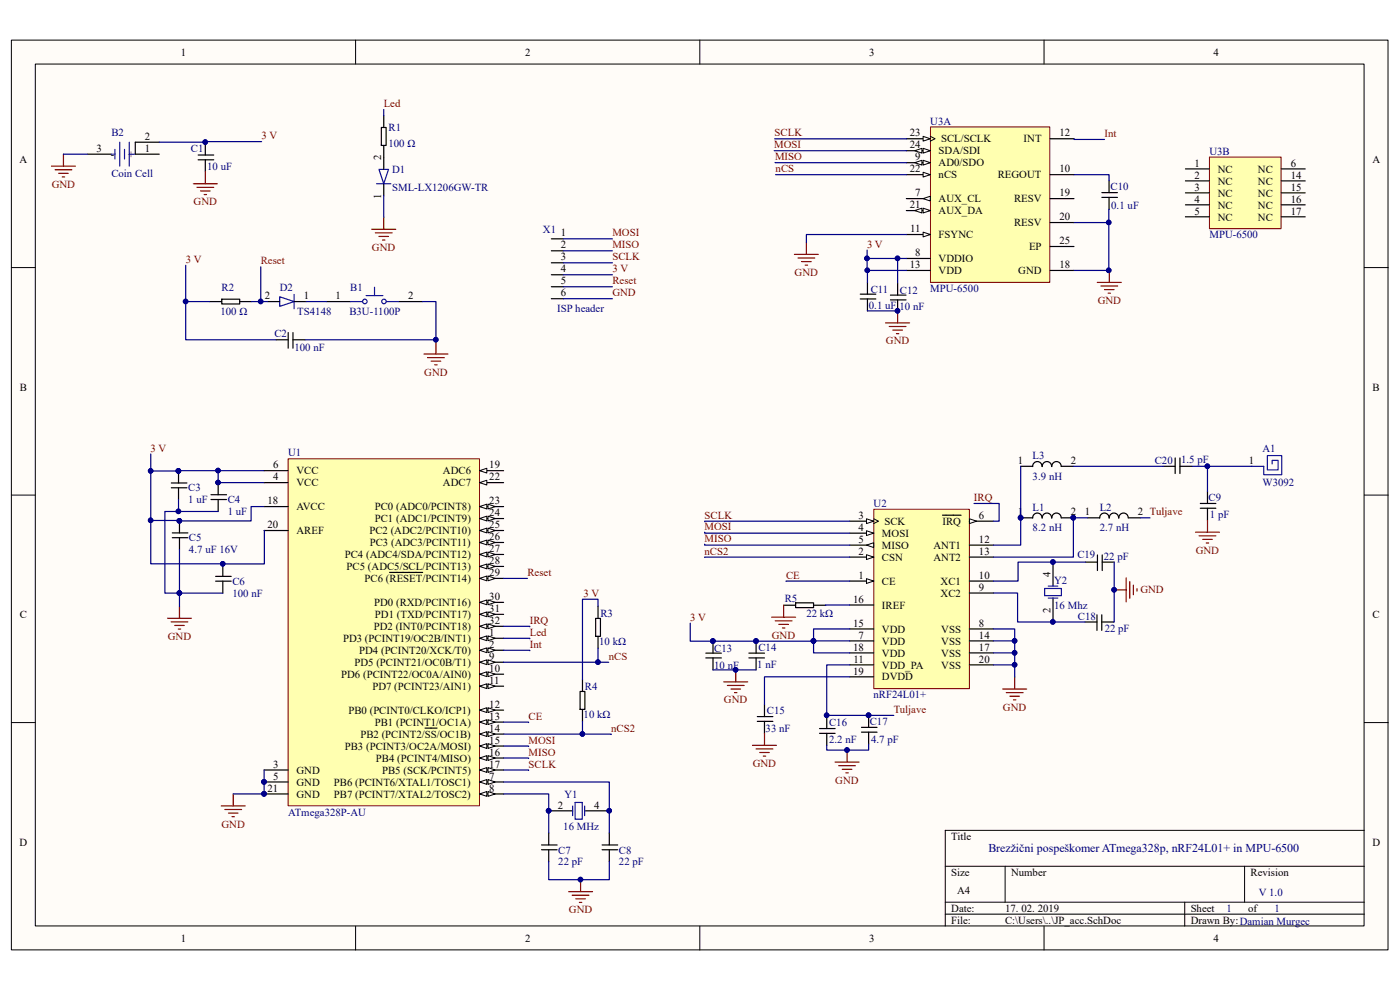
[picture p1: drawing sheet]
<svg xmlns="http://www.w3.org/2000/svg" width="297mm" height="210mm" viewBox="0 0 297 210" stroke-linecap="round" stroke-linejoin="round" font-family="sans-serif">
<path d="M2.5 8.6h292v192.9h-292z" fill="#fffcf8"/>
<path d="M2.4 8.5h292.1v193h-292.1z" fill="none" stroke="#000" stroke-width=".21"/>
<path d="M7.5 13.6h281.9v182.8h-281.9z" fill="#fffcf8"/>
<g fill="none" stroke="#000" stroke-width=".21">
<path d="M7.5 13.6h281.9v182.8h-281.9zM75.4 8.5v5.1M148.5 8.5v5.1M221.5 8.5v5.1M2.4 56.8h5.1M289.4 56.8h5.1M2.4 105h5.1M289.4 105h5.1M2.4 153.3h5.1M289.4 153.3h5.1M289.4 176.1h-88.9v20.4M75.4 196.5v5"/>
<path d="M148.5 196.5v5M200.5 183.8h88.9M200.5 191.4h88.9M200.5 193.9h88.9M213.2 183.8v7.6M221.5 196.5v5M251.3 191.4v5.1M264 183.8v7.6"/>
</g>
<path d="M61.2 97.4h40.5v73.5h-40.5z" fill="#ffffb0"/>
<path d="M61.1 97.3h40.6v73.6h-40.6z" fill="none" stroke="#800000" stroke-width=".21"/>
<path d="M101.8 122.7h5" fill="none" stroke="#000" stroke-width=".25"/>
<path d="M101.8 122.7l1.5-.5v1z" fill="#fffcf8"/>
<path d="M101.8 122.7l1.5-.5v1z" fill="none" stroke="#000" stroke-width=".21"/>
<path d="M103.5 122.2l1.6 .5-1.6 .5z" fill="#fffcf8"/>
<path d="M103.5 122.2l1.6 .5-1.6 .5z" fill="none" stroke="#000" stroke-width=".21"/>
<path d="M82.7 121.4h7M101.8 127.8h5" fill="none" stroke="#000" stroke-width=".25"/>
<path d="M101.8 127.8l1.5-.5v1z" fill="#fffcf8"/>
<path d="M101.8 127.8l1.5-.5v1z" fill="none" stroke="#000" stroke-width=".21"/>
<path d="M103.5 127.3l1.6 .5-1.6 .5z" fill="#fffcf8"/>
<path d="M103.5 127.3l1.6 .5-1.6 .5z" fill="none" stroke="#000" stroke-width=".21"/>
<path d="M101.8 130.3h5" fill="none" stroke="#000" stroke-width=".25"/>
<path d="M101.8 130.3l1.5-.5v1z" fill="#fffcf8"/>
<path d="M101.8 130.3l1.5-.5v1z" fill="none" stroke="#000" stroke-width=".21"/>
<path d="M103.5 129.8l1.6 .5-1.6 .5z" fill="#fffcf8"/>
<path d="M103.5 129.8l1.6 .5-1.6 .5z" fill="none" stroke="#000" stroke-width=".21"/>
<path d="M101.8 132.9h5" fill="none" stroke="#000" stroke-width=".25"/>
<path d="M101.8 132.9l1.5-.5v1z" fill="#fffcf8"/>
<path d="M101.8 132.9l1.5-.5v1z" fill="none" stroke="#000" stroke-width=".21"/>
<path d="M103.5 132.4l1.6 .5-1.6 .5z" fill="#fffcf8"/>
<path d="M103.5 132.4l1.6 .5-1.6 .5z" fill="none" stroke="#000" stroke-width=".21"/>
<path d="M101.8 137.9h5" fill="none" stroke="#000" stroke-width=".25"/>
<path d="M101.8 137.9l1.5-.5v1.1z" fill="#fffcf8"/>
<path d="M101.8 137.9l1.5-.5v1.1z" fill="none" stroke="#000" stroke-width=".21"/>
<path d="M103.5 137.4l1.6 .5-1.6 .6z" fill="#fffcf8"/>
<path d="M103.5 137.4l1.6 .5-1.6 .6z" fill="none" stroke="#000" stroke-width=".21"/>
<path d="M56 99.8h5.1M56 165.9h5.1M101.8 165.9h5" fill="none" stroke="#000" stroke-width=".25"/>
<circle cx="56" cy="165.9" r=".48" fill="#000080" stroke="#000080" stroke-width=".21"/>
<path d="M101.8 165.9l1.5-.5v1z" fill="#fffcf8"/>
<path d="M101.8 165.9l1.5-.5v1z" fill="none" stroke="#000" stroke-width=".21"/>
<path d="M103.5 165.4l1.6 .5-1.6 .5z" fill="#fffcf8"/>
<path d="M103.5 165.4l1.6 .5-1.6 .5z" fill="none" stroke="#000" stroke-width=".21"/>
<path d="M101.8 168.4h5" fill="none" stroke="#000" stroke-width=".25"/>
<path d="M101.8 168.4l1.5-.5v1z" fill="#fffcf8"/>
<path d="M101.8 168.4l1.5-.5v1z" fill="none" stroke="#000" stroke-width=".21"/>
<path d="M103.5 167.9l1.6 .5-1.6 .5z" fill="#fffcf8"/>
<path d="M103.5 167.9l1.6 .5-1.6 .5z" fill="none" stroke="#000" stroke-width=".21"/>
<path d="M101.8 140.5h5" fill="none" stroke="#000" stroke-width=".25"/>
<path d="M101.8 140.5l1.5-.5v1z" fill="#fffcf8"/>
<path d="M101.8 140.5l1.5-.5v1z" fill="none" stroke="#000" stroke-width=".21"/>
<path d="M103.5 140l1.6 .5-1.6 .5z" fill="#fffcf8"/>
<path d="M103.5 140l1.6 .5-1.6 .5z" fill="none" stroke="#000" stroke-width=".21"/>
<path d="M101.8 143h5" fill="none" stroke="#000" stroke-width=".25"/>
<path d="M101.8 143l1.5-.5v1z" fill="#fffcf8"/>
<path d="M101.8 143l1.5-.5v1z" fill="none" stroke="#000" stroke-width=".21"/>
<path d="M103.5 142.5l1.6 .5-1.6 .5z" fill="#fffcf8"/>
<path d="M103.5 142.5l1.6 .5-1.6 .5z" fill="none" stroke="#000" stroke-width=".21"/>
<path d="M101.8 145.6h5" fill="none" stroke="#000" stroke-width=".25"/>
<path d="M101.8 145.6l1.5-.5v1z" fill="#fffcf8"/>
<path d="M101.8 145.6l1.5-.5v1z" fill="none" stroke="#000" stroke-width=".21"/>
<path d="M103.5 145.1l1.6 .5-1.6 .5z" fill="#fffcf8"/>
<path d="M103.5 145.1l1.6 .5-1.6 .5z" fill="none" stroke="#000" stroke-width=".21"/>
<path d="M101.8 150.6h5" fill="none" stroke="#000" stroke-width=".25"/>
<path d="M101.8 150.6l1.5-.5v1.1z" fill="#fffcf8"/>
<path d="M101.8 150.6l1.5-.5v1.1z" fill="none" stroke="#000" stroke-width=".21"/>
<path d="M103.5 150.1l1.6 .5-1.6 .6z" fill="#fffcf8"/>
<path d="M103.5 150.1l1.6 .5-1.6 .6z" fill="none" stroke="#000" stroke-width=".21"/>
<path d="M101.8 153.2h5" fill="none" stroke="#000" stroke-width=".25"/>
<path d="M101.8 153.2l1.5-.5v1z" fill="#fffcf8"/>
<path d="M101.8 153.2l1.5-.5v1z" fill="none" stroke="#000" stroke-width=".21"/>
<path d="M103.5 152.7l1.6 .5-1.6 .5z" fill="#fffcf8"/>
<path d="M103.5 152.7l1.6 .5-1.6 .5z" fill="none" stroke="#000" stroke-width=".21"/>
<path d="M101.8 155.7h5" fill="none" stroke="#000" stroke-width=".25"/>
<path d="M101.8 155.7l1.5-.5v1z" fill="#fffcf8"/>
<path d="M101.8 155.7l1.5-.5v1z" fill="none" stroke="#000" stroke-width=".21"/>
<path d="M103.5 155.2l1.6 .5-1.6 .5z" fill="#fffcf8"/>
<path d="M103.5 155.2l1.6 .5-1.6 .5z" fill="none" stroke="#000" stroke-width=".21"/>
<path d="M90.2 154.5h2.5M101.8 158.3h5" fill="none" stroke="#000" stroke-width=".25"/>
<path d="M101.8 158.3l1.5-.5v1z" fill="#fffcf8"/>
<path d="M101.8 158.3l1.5-.5v1z" fill="none" stroke="#000" stroke-width=".21"/>
<path d="M103.5 157.8l1.6 .5-1.6 .5z" fill="#fffcf8"/>
<path d="M103.5 157.8l1.6 .5-1.6 .5z" fill="none" stroke="#000" stroke-width=".21"/>
<path d="M101.8 160.8h5" fill="none" stroke="#000" stroke-width=".25"/>
<path d="M101.8 160.8l1.5-.5v1z" fill="#fffcf8"/>
<path d="M101.8 160.8l1.5-.5v1z" fill="none" stroke="#000" stroke-width=".21"/>
<path d="M103.5 160.3l1.6 .5-1.6 .5z" fill="#fffcf8"/>
<path d="M103.5 160.3l1.6 .5-1.6 .5z" fill="none" stroke="#000" stroke-width=".21"/>
<path d="M101.8 163.3h5" fill="none" stroke="#000" stroke-width=".25"/>
<path d="M101.8 163.3l1.5-.5v1.1z" fill="#fffcf8"/>
<path d="M101.8 163.3l1.5-.5v1.1z" fill="none" stroke="#000" stroke-width=".21"/>
<path d="M103.5 162.8l1.6 .5-1.6 .6z" fill="#fffcf8"/>
<path d="M103.5 162.8l1.6 .5-1.6 .6z" fill="none" stroke="#000" stroke-width=".21"/>
<path d="M56 107.5h5.1M56 112.5h5.1M101.8 107.5h5M56 168.4h5.1" fill="none" stroke="#000" stroke-width=".25"/>
<circle cx="56" cy="168.4" r=".48" fill="#000080" stroke="#000080" stroke-width=".21"/>
<path d="M101.8 107.5l1.5-.5v1z" fill="#fffcf8"/>
<path d="M101.8 107.5l1.5-.5v1z" fill="none" stroke="#000" stroke-width=".21"/>
<path d="M103.5 107l1.6 .5-1.6 .5z" fill="#fffcf8"/>
<path d="M103.5 107l1.6 .5-1.6 .5z" fill="none" stroke="#000" stroke-width=".21"/>
<path d="M101.8 110h5" fill="none" stroke="#000" stroke-width=".25"/>
<path d="M101.8 110l1.5-.5v1z" fill="#fffcf8"/>
<path d="M101.8 110l1.5-.5v1z" fill="none" stroke="#000" stroke-width=".21"/>
<path d="M103.5 109.5l1.6 .5-1.6 .5z" fill="#fffcf8"/>
<path d="M103.5 109.5l1.6 .5-1.6 .5z" fill="none" stroke="#000" stroke-width=".21"/>
<path d="M101.8 112.5h5" fill="none" stroke="#000" stroke-width=".25"/>
<path d="M101.8 112.5l1.5-.5v1.1z" fill="#fffcf8"/>
<path d="M101.8 112.5l1.5-.5v1.1z" fill="none" stroke="#000" stroke-width=".21"/>
<path d="M103.5 112l1.6 .5-1.6 .6z" fill="#fffcf8"/>
<path d="M103.5 112l1.6 .5-1.6 .6z" fill="none" stroke="#000" stroke-width=".21"/>
<path d="M101.8 115.1h5" fill="none" stroke="#000" stroke-width=".25"/>
<path d="M101.8 115.1l1.5-.5v1z" fill="#fffcf8"/>
<path d="M101.8 115.1l1.5-.5v1z" fill="none" stroke="#000" stroke-width=".21"/>
<path d="M103.5 114.6l1.6 .5-1.6 .5z" fill="#fffcf8"/>
<path d="M103.5 114.6l1.6 .5-1.6 .5z" fill="none" stroke="#000" stroke-width=".21"/>
<path d="M101.8 117.6h5" fill="none" stroke="#000" stroke-width=".25"/>
<path d="M101.8 117.6l1.5-.5v1z" fill="#fffcf8"/>
<path d="M101.8 117.6l1.5-.5v1z" fill="none" stroke="#000" stroke-width=".21"/>
<path d="M103.5 117.1l1.6 .5-1.6 .5z" fill="#fffcf8"/>
<path d="M103.5 117.1l1.6 .5-1.6 .5z" fill="none" stroke="#000" stroke-width=".21"/>
<path d="M101.8 120.2h5" fill="none" stroke="#000" stroke-width=".25"/>
<path d="M101.8 120.2l1.5-.5v1z" fill="#fffcf8"/>
<path d="M101.8 120.2l1.5-.5v1z" fill="none" stroke="#000" stroke-width=".21"/>
<path d="M103.5 119.7l1.6 .5-1.6 .5z" fill="#fffcf8"/>
<path d="M103.5 119.7l1.6 .5-1.6 .5z" fill="none" stroke="#000" stroke-width=".21"/>
<path d="M101.8 99.8h5M56 102.4h5.1M56 163.3h5.1" fill="none" stroke="#000" stroke-width=".25"/>
<path d="M101.8 99.8l1.5-.5v1.1z" fill="#fffcf8"/>
<path d="M101.8 99.8l1.5-.5v1.1z" fill="none" stroke="#000" stroke-width=".21"/>
<path d="M101.8 102.4h5" fill="none" stroke="#000" stroke-width=".25"/>
<path d="M101.8 102.4l1.5-.5v1z" fill="#fffcf8"/>
<path d="M101.8 102.4l1.5-.5v1z" fill="none" stroke="#000" stroke-width=".21"/>
<path d="M101.8 135.4h5" fill="none" stroke="#000" stroke-width=".25"/>
<path d="M101.8 135.4l1.5-.5v1z" fill="#fffcf8"/>
<path d="M101.8 135.4l1.5-.5v1z" fill="none" stroke="#000" stroke-width=".21"/>
<path d="M103.5 134.9l1.6 .5-1.6 .5z" fill="#fffcf8"/>
<path d="M103.5 134.9l1.6 .5-1.6 .5z" fill="none" stroke="#000" stroke-width=".21"/>
<g fill="#000080" stroke="#000080" stroke-width=".21">
<circle cx="56" cy="165.9" r=".48"/>
<circle cx="56" cy="168.4" r=".48"/>
<circle cx="37.8" cy="99.9" r=".48"/>
<circle cx="38.1" cy="110.5" r=".48"/>
<circle cx="123.1" cy="186.6" r=".48"/>
</g>
<path d="M24.4 31.7v2M25.4 30.2v5M26.4 31.7v2M27.4 30.2v5" fill="none" stroke="#00f" stroke-width=".25"/>
<g fill="none" stroke="#000" stroke-width=".25">
<path d="M18.5 32.7h5.1M33.8 30.2h-5.1v2.5h5.1M37.9 99.9v2.6M36.3 103.5h3.4M36.3 102.5h3.4M36.6 114.1h3.3M36.6 113.1h3.3M37.9 103.5v2.5M38.1 110.5v2.6M38.1 114.1v2.5M44.8 106h3.3M44.8 104.9h3.3"/>
<path d="M46.3 102.4v2.5M46.3 106v2.5M47.3 119.7v2.6M45.7 123.3h3.3M45.7 122.3h3.3M47.3 123.3v2.5M114.9 179.2h3.3M116.4 176.7v2.5M127.7 179.2h3.3M129.3 176.7v2.5M114.9 180.3h3.3M116.4 180.3v2.5"/>
<path d="M127.7 180.3h3.3M129.3 180.3v2.5"/>
</g>
<path d="M23.6 32.7h.8M27.4 32.7h1.3" fill="none" stroke="#00f" stroke-width=".21"/>
<g fill="none" stroke="#800000" stroke-width=".25">
<path d="M10.9 35.2h5.1M11.7 36h3.5M12.4 36.8h2.1M13.2 37.5h.5M13.5 32.7v2.5M35.5 131.2h5.1M36.3 131.9h3.6M37.1 132.7h2M37.8 133.4h.5M38.1 128.6v2.6M46.9 171h5.1M47.7 171.7h3.6"/>
<path d="M48.5 172.5h2M49.2 173.3h.5M49.5 168.4v2.6M120.6 189.2h5.1M121.4 189.9h3.5M122.2 190.7h2M122.9 191.4h.5M123.2 186.6v2.6"/>
</g>
<path d="M197.4 27h25.3v32.9h-25.3z" fill="#ffffb0"/>
<path d="M197.4 26.9h25.3v33h-25.3z" fill="none" stroke="#800000" stroke-width=".21"/>
<path d="M222.8 37.1h5M192.3 49.8h5.1" fill="none" stroke="#000" stroke-width=".25"/>
<path d="M195.8 49.2l1.6 .6-1.6 .5z" fill="#fffcf8"/>
<path d="M195.8 49.2l1.6 .6-1.6 .5z" fill="none" stroke="#000" stroke-width=".21"/>
<path d="M222.8 29.4h5M192.3 57.4h5.1M192.3 44.7h5.1M222.8 57.4h5M222.8 42.1h5M222.8 47.2h5" fill="none" stroke="#000" stroke-width=".25"/>
<path d="M195.8 44.2l1.6 .5-1.6 .5z" fill="#fffcf8"/>
<path d="M195.8 44.2l1.6 .5-1.6 .5z" fill="none" stroke="#000" stroke-width=".21"/>
<path d="M194.1 44.7l1.5-.5v1z" fill="#fffcf8"/>
<path d="M194.1 44.7l1.5-.5v1z" fill="none" stroke="#000" stroke-width=".21"/>
<path d="M192.3 37.1h5.1" fill="none" stroke="#000" stroke-width=".25"/>
<path d="M195.8 36.5l1.6 .6-1.6 .5z" fill="#fffcf8"/>
<path d="M195.8 36.5l1.6 .6-1.6 .5zM197.4 28.9l1 .5-1 .5" fill="none" stroke="#000" stroke-width=".21"/>
<path d="M192.3 29.4h5.1" fill="none" stroke="#000" stroke-width=".25"/>
<path d="M195.8 28.9l1.6 .5-1.6 .5z" fill="#fffcf8"/>
<path d="M195.8 28.9l1.6 .5-1.6 .5z" fill="none" stroke="#000" stroke-width=".21"/>
<path d="M192.3 32h5.1" fill="none" stroke="#000" stroke-width=".25"/>
<path d="M195.8 31.5l1.6 .5-1.6 .5z" fill="#fffcf8"/>
<path d="M195.8 31.5l1.6 .5-1.6 .5z" fill="none" stroke="#000" stroke-width=".21"/>
<path d="M194.1 32l1.5-.5v1z" fill="#fffcf8"/>
<path d="M194.1 32l1.5-.5v1z" fill="none" stroke="#000" stroke-width=".21"/>
<path d="M192.3 42.1h5.1M222.8 52.3h5" fill="none" stroke="#000" stroke-width=".25"/>
<path d="M195.8 42.1l1.6-.5v1z" fill="#fffcf8"/>
<path d="M195.8 42.1l1.6-.5v1z" fill="none" stroke="#000" stroke-width=".21"/>
<path d="M192.3 34.5h5.1M192.3 54.8h5.1" fill="none" stroke="#000" stroke-width=".25"/>
<path d="M195.8 34l1.6 .5-1.6 .5z" fill="#fffcf8"/>
<path d="M195.8 34l1.6 .5-1.6 .5z" fill="none" stroke="#000" stroke-width=".21"/>
<path d="M194.1 34.5l1.5-.5v1z" fill="#fffcf8"/>
<path d="M194.1 34.5l1.5-.5v1z" fill="none" stroke="#000" stroke-width=".21"/>
<path d="M256.6 33.4h15.2v15.1h-15.2z" fill="#ffffb0"/>
<path d="M256.6 33.3h15.2v15.2h-15.2z" fill="none" stroke="#800000" stroke-width=".21"/>
<path d="M251.5 35.8h5.1M251.5 38.4h5.1M271.8 35.8h5.1M271.8 38.4h5.1M251.5 40.9h5.1M251.5 43.5h5.1M251.5 46h5.1M271.8 40.9h5.1M271.8 43.5h5.1M271.8 46h5.1" fill="none" stroke="#000" stroke-width=".25"/>
<path d="M185.4 108.1h20.3v38h-20.3z" fill="#ffffb0"/>
<path d="M185.4 108h20.3v38.1h-20.3z" fill="none" stroke="#800000" stroke-width=".21"/>
<path d="M180.3 123.3h5" fill="none" stroke="#000" stroke-width=".25"/>
<path d="M183.8 122.8l1.5 .5-1.5 .5z" fill="#fffcf8"/>
<path d="M183.8 122.8l1.5 .5-1.5 .5z" fill="none" stroke="#000" stroke-width=".21"/>
<path d="M180.3 118.2h5M205.7 115.6h5M205.7 118.2h5M180.3 133.4h5M180.3 128.3h5M180.3 138.5h5M205.7 123.3h5M205.7 136h5M205.7 138.5h5M180.3 141h5M180.3 143.6h5" fill="none" stroke="#000" stroke-width=".25"/>
<path d="M183.8 117.7l1.5 .5-1.5 .5z" fill="#fffcf8"/>
<path d="M183.8 117.7l1.5 .5-1.5 .5zM185.3 110.1l1.1 .5-1.1 .5" fill="none" stroke="#000" stroke-width=".21"/>
<path d="M180.3 110.6h5M205.7 141h5" fill="none" stroke="#000" stroke-width=".25"/>
<path d="M183.8 110.1l1.5 .5-1.5 .5z" fill="#fffcf8"/>
<path d="M183.8 110.1l1.5 .5-1.5 .5z" fill="none" stroke="#000" stroke-width=".21"/>
<path d="M180.3 113.1h5" fill="none" stroke="#000" stroke-width=".25"/>
<path d="M183.8 112.6l1.5 .5-1.5 .5z" fill="#fffcf8"/>
<path d="M183.8 112.6l1.5 .5-1.5 .5z" fill="none" stroke="#000" stroke-width=".21"/>
<path d="M180.3 115.6h5" fill="none" stroke="#000" stroke-width=".25"/>
<path d="M183.8 115.6l1.5-.5v1z" fill="#fffcf8"/>
<path d="M183.8 115.6l1.5-.5v1z" fill="none" stroke="#000" stroke-width=".21"/>
<path d="M205.7 110.6h5" fill="none" stroke="#000" stroke-width=".25"/>
<path d="M205.7 110.1l1.5 .5-1.5 .5z" fill="#fffcf8"/>
<path d="M205.7 110.1l1.5 .5-1.5 .5z" fill="none" stroke="#000" stroke-width=".21"/>
<g fill="none" stroke="#000" stroke-width=".25">
<path d="M44.5 64h2.5M47 63.5h3.9v1h-3.9zM50.9 64h2.5M58.6 72.1h2.5M61.1 70.6v3.3M62.2 70.6v3.3M62.2 72.1h2.5M69.3 64h5.1M84.5 64h5.1M200 109.3h3.9M180.3 136h5M205.7 133.4h5"/>
<path d="M205.7 125.8h5"/>
</g>
<g fill="none" stroke="#00f" stroke-width=".25">
<path d="M62.4 62.5v3M74.4 64h2.5M77.7 62.7h3.5M79.5 60.9v1.8M82 64h2.5"/>
<circle cx="77.4" cy="64" r=".48"/>
<circle cx="81.5" cy="64" r=".48"/>
</g>
<path d="M59.3 63l3.1 1-3.1 1z" fill="#fffcf8"/>
<path d="M79.9 39h3M59.3 63l3.1 1-3.1 1z" fill="none" stroke="#00f" stroke-width=".25"/>
<g fill="none" stroke="#000" stroke-width=".25">
<path d="M80.9 27h1v3.9h-1zM81.4 24.5v2.5M81.4 30.9v2.5M235.3 38.3v2.6M184 59.9v2.5M233.8 41.9h3.3M233.8 40.9h3.3M235.3 41.9v2.5M56.8 64h2.5M62.4 64h2.5M182.5 63.4h3.3M182.5 62.4h3.3"/>
<path d="M184 63.4v2.6M188.9 63.6h3.3M188.9 62.6h3.3M190.4 60.1v2.5M190.4 63.6v2.6M216.5 98.9h2.6M221.1 99a.99 .99 0 0 0-1-1.1 .99 .99 0 0 0-1 1.1M223.1 99a.99 .99 0 0 0-1-1.1 .99 .99 0 0 0-1 1.1M225.1 99a.99 .99 0 0 0-1-1.1 .99 .99 0 0 0-1 1.1M225.2 98.9h2.5M246.8 98.9h2.5M249.3 97.1v3.4"/>
<path d="M250.3 98.9h2.6M250.3 97.1v3.4M216.5 109.9h2.6M221.1 109.9a.99 .99 0 0 0-1-1.1 .99 .99 0 0 0-1 1.1M223.1 109.9a.99 .99 0 0 0-1-1.1 .99 .99 0 0 0-1 1.1M225.1 109.9a.99 .99 0 0 0-1-1.1 .99 .99 0 0 0-1 1.1M225.2 109.9h2.5M230.3 119.3h2.5M230.8 109.9h2.5M232.8 117.7v3.3M233.8 117.7v3.3M233.8 119.3h2.6"/>
<path d="M235.3 109.9a.99 .99 0 0 0-1-1.1 .99 .99 0 0 0-1 1.1M239.4 109.9a1.02 1.02 0 0 0-1.1-1.1 1.02 1.02 0 0 0-1 1.1 .99 .99 0 0 0-1-1.1 .99 .99 0 0 0-1 1.1M239.4 109.9h2.5M254.6 107.8h3.3M254.6 106.8h3.3M256.2 104.3v2.5M256.2 107.8v2.6M149.7 139.6h3.3M149.7 138.6h3.3M151.3 136v2.6M151.3 139.6v2.5M158.9 139.6h3.3"/>
<path d="M158.9 138.6h3.3M160.4 136v2.6M160.4 139.6v2.5M166.2 128.4h2.6M168.8 127.9h3.8v1h-3.8zM172.6 128.4h2.5M230.2 132h2.5M232.7 130.4v3.3M233.7 130.4v3.3M233.7 132h2.6M160.7 153h3.3M160.7 152h3.3"/>
<path d="M162.2 149.5v2.5M162.2 153v2.6M173.9 155.6h3.3M173.9 154.6h3.3M175.4 152v2.6M175.4 155.6v2.5M182.8 155.3h3.3M182.8 154.3h3.3M184.3 151.8v2.5M184.3 155.3v2.6"/>
</g>
<g fill="none" stroke="#800000" stroke-width=".25">
<path d="M78.9 48.6h5M79.6 49.4h3.6M80.4 50.2h2M81.2 50.9h.5M81.4 46.1v2.5M232.8 59.9h5.1M235.3 57.4v2.5M89.9 75.1h5.1M90.7 75.9h3.6M91.5 76.6h2M92.2 77.4h.5M92.5 72.6v2.5"/>
<path d="M187.9 68.5h5.1M188.7 69.3h3.5M189.4 70h2M190.2 70.8h.5M190.4 66v2.5M233.6 60.7h3.5M234.3 61.4h2.1M235.1 62.2h.5M253.6 112.9h5.1M254.4 113.7h3.5M255.2 114.4h2M255.9 115.2h.5"/>
<path d="M256.2 110.4v2.5M163.7 130.9h5.1M164.5 131.7h3.5M165.2 132.5h2.1M166 133.2h.5M166.2 128.4v2.5M236.4 125.1h2.5M238.9 122.6v5.1M239.7 123.4v3.5M240.4 124.1v2.1M241.2 124.9v.5M153.5 144.7h5.1"/>
<path d="M154.3 145.4h3.6M155.1 146.2h2M155.8 146.9h.5M156.1 142.1v2.6M159.6 158.1h5.1M160.4 158.9h3.6M161.2 159.6h2M162.2 155.6v2.5M179.7 159.1v2.6M212.7 146.2h5.1M213.5 146.9h3.5M214.3 147.7h2"/>
<path d="M215 148.5h.5M215.3 143.6v2.6M161.9 160.4h.5M177.2 161.7h5.1M177.9 162.4h3.6M178.7 163.2h2M179.5 164h.5"/>
</g>
<g fill="#000080" stroke="#000080" stroke-width=".21">
<circle cx="190.4" cy="65.9" r=".48"/>
<circle cx="236.4" cy="125.1" r=".48"/>
<circle cx="151.2" cy="136" r=".48"/>
<circle cx="160.4" cy="136" r=".48"/>
<circle cx="184.3" cy="151.7" r=".48"/>
<circle cx="216.5" cy="109.8" r=".48"/>
<circle cx="227.7" cy="109.8" r=".48"/>
<circle cx="156.1" cy="142.1" r=".48"/>
<circle cx="179.7" cy="159.1" r=".48"/>
</g>
<path d="M80.4 35.9h2l-1 3.1z" fill="#fffcf8"/>
<path d="M80.4 35.9h2l-1 3.1zM269.9 98.4v-.7h1.3v2h-2.3v-3.1h3v4.1h-3.8v-1.8h-2.5M221.6 124.8h3.6v1.6h-3.6zM222.4 124.3h2M222.4 126.9h2M121.5 171v2M122 170.2h1.5v3.6h-1.5zM124 171v2" fill="none" stroke="#00f" stroke-width=".25"/>
<g fill="none" stroke="#000" stroke-width=".25">
<path d="M42 33.9h3.3M42 32.9h3.3M43.6 30.3v2.6M43.6 33.9v2.5M81.4 33.4v2.5M81.4 39v2.5M117 50.7h2.5M117 53.2h2.5M117 55.7h2.5M117 58.3h2.5M117 60.8h2.5M117 63.4h2.5"/>
<path d="M223.4 119.3v5M126.4 131.2h1v3.8h-1zM126.9 128.6v2.6M126.9 135v2.5M223.4 126.9v5.1M123.1 146.7h1v3.8h-1zM123.6 144.1v2.6M123.6 150.5v2.5M116.4 172h5.1M124 172h5.1"/>
</g>
<path d="M41 39h5.1M41.8 39.7h3.5M43.6 36.4v2.6M42.5 40.5h2.1M43.3 41.3h.5M168.5 54h5.1M169.3 54.7h3.6M170.1 55.5h2M170.8 56.3h.5M171.1 51.4v2.6" fill="none" stroke="#800000" stroke-width=".25"/>
<g fill="#000080" stroke="#000080" stroke-width=".21">
<circle cx="116.4" cy="172" r=".48"/>
<circle cx="223.4" cy="119.2" r=".48"/>
<circle cx="46.3" cy="102.4" r=".48"/>
<circle cx="38.1" cy="110.5" r=".48"/>
<circle cx="32" cy="110.4" r=".48"/>
<circle cx="32" cy="99.9" r=".48"/>
<circle cx="47.2" cy="119.6" r=".48"/>
<circle cx="37.8" cy="108.5" r=".48"/>
<circle cx="38.1" cy="125.8" r=".48"/>
<circle cx="46.3" cy="99.8" r=".48"/>
<circle cx="37.8" cy="99.9" r=".48"/>
<circle cx="56" cy="165.9" r=".48"/>
<circle cx="56" cy="168.4" r=".48"/>
<circle cx="123.1" cy="186.6" r=".48"/>
<circle cx="39.4" cy="64" r=".48"/>
<circle cx="92.5" cy="72.1" r=".48"/>
<circle cx="235.2" cy="57.3" r=".48"/>
<circle cx="235.2" cy="47.2" r=".48"/>
<circle cx="184" cy="57.3" r=".48"/>
<circle cx="183.9" cy="54.8" r=".48"/>
<circle cx="190.4" cy="54.8" r=".48"/>
<circle cx="190.4" cy="65.9" r=".48"/>
<circle cx="236.4" cy="125.1" r=".48"/>
<circle cx="223.3" cy="131.9" r=".48"/>
<circle cx="172.6" cy="135.9" r=".48"/>
<circle cx="172.6" cy="136" r=".48"/>
<circle cx="156.1" cy="142.1" r=".48"/>
<circle cx="179.7" cy="159.1" r=".48"/>
<circle cx="175.4" cy="151.7" r=".48"/>
<circle cx="184.3" cy="151.7" r=".48"/>
<circle cx="216.5" cy="109.8" r=".48"/>
<circle cx="227.7" cy="109.8" r=".48"/>
<circle cx="256.1" cy="98.9" r=".48"/>
<circle cx="215.2" cy="141" r=".48"/>
<circle cx="215.2" cy="138.5" r=".48"/>
<circle cx="215.2" cy="135.9" r=".48"/>
<circle cx="160.4" cy="136" r=".48"/>
<circle cx="151.2" cy="136" r=".48"/>
<circle cx="43.5" cy="30.1" r=".48"/>
<circle cx="55.3" cy="64" r=".48"/>
<circle cx="129.2" cy="172" r=".48"/>
<circle cx="123.5" cy="155.7" r=".48"/>
<circle cx="126.9" cy="140.5" r=".48"/>
</g>
<g fill="none" stroke="#000080" stroke-width=".25">
<path d="M13.5 32.7h5M33.8 30.2h9.8M55.5 30h-11.9v.3M81.4 23.2v1.3M164.2 32h28.1M164.4 34.5h27.9M164.5 37.1h27.8M192.3 29.4l-28 .1M227.8 37.1h7.5v1.2M227.8 29.4v.2h6.5M39.4 56.3v7.7h5.1M55.3 56.6v7.4h1.5"/>
<path d="M81.4 41.5v4.6M119.5 55.7h10.4M119.5 58.3h10.4M119.5 50.7h10.4M119.5 53.2h10.4M184 54.8v5.1M184 53.1v1.7h6.4M184 57.4h8.3M192.3 54.8h-1.9v5.3M192.3 49.8h-21.2v1.6M227.8 47.2h7.4l.1 10.2M227.8 57.4h7.4"/>
<path d="M235.3 44.4l-.1 2.8M39.4 64v8.1h19.2M53.4 64h1.9M64.7 72.1h27.8M64.9 64h4.4M89.6 64h2.9v8.6M119.5 60.8h10.4M119.5 63.4h10.4M184 66h6.4v.2M32 99.9v10.5l21.3 .1v-3h2.7M32 96.3v3.6l14.3-.1v2.6M46.3 99.8h9.7"/>
<path d="M216.5 98.9v16.7h-5.8M227.7 98.9h19.1M252.9 98.9h12.7M256.2 98.9v5.4M32 110.4v9.2h24.1l-.1-7.1M37.9 106v2.5h8.4M37.9 108.5h-2.9v17.3h3.1v2.8M38.1 116.6v9.2h9.2M47.3 119.6v.1M56 102.4h-9.7M149.5 112.9v.2h30.8M149.5 115.4v.2h30.8"/>
<path d="M180.3 110.6h-30.8M180.3 118.2h-30.8M206.6 106.8h5.4v3.8h-1.3M230.3 119.3h-14.3v4h-5.3M230.8 109.9h-3.1v8.3h-17M236.4 119.3l-.1 12.7M241.9 109.9h2.1M106.8 122.7h5.1M106.8 132.9l5.6 .1M106.8 135.4l5.6 .1M106.8 137.9l5.6 .1M126.9 137.5v3h-20.1"/>
<path d="M126.9 128.6v-1.5h-3.3v17M146.4 132.2v3.8h26.2v2.5h7.7M180.3 133.4h-7.7v2.6h7.7M180.3 128.3l-5.2 .1M180.3 123.3h-13.5M210.7 138.5h4.6v2.5M210.7 133.4h4.6v2.6h-4.6M210.7 125.8h5.2v6.2h14.3M215.3 136v2.5M223.4 131.3v.7M106.8 153.2l5.3 .1M106.8 158.3l5.3 .1"/>
<path d="M106.8 155.7l22.9 .1M123.6 153v2.7M126.9 140.5h2.2M151.3 142.1h9.1M175.4 151.8h14.2M180.3 143.6h-18.1v5.9M180.3 141h-4.9v11M184.3 157.9v1.2h-8.9v-1M210.7 141h4.6v2.6M56 163.3v5.1h-6.5M106.8 160.8l5.3 .1M106.8 163.3l5.3 .1"/>
<path d="M106.8 165.9h22.5v6.1h-.2M106.8 168.4h9.6v8.3M129.3 172v4.7M116.4 182.8v3.8h12.9v-3.8"/>
</g>
<text font-size="2.5" fill="#000080" x="209.7" y="180.7">Brezžični pospeškomer ATmega328p, nRF24L01+ in MPU-6500</text>
<g font-size="2.3">
<text x="38.4" y="11.8">1</text>
<text x="111.4" y="11.8">2</text>
<text x="184.4" y="11.8">3</text>
<text x="257.4" y="11.8">4</text>
<text x="30.7" y="29.7">2</text>
<text x="193" y="29">23</text>
<text x="224.8" y="29">12</text>
<text x="4.1" y="34.7">A</text>
<text x="20.4" y="32.2">3</text>
<text x="23.5" y="33.5">-</text>
<text x="27.2" y="33.5">+</text>
<text x="30.7" y="32.2">1</text>
<text x="80.9" y="33.9" transform="rotate(-90 80.9 33.9)">2</text>
<text x="193" y="31.5">24</text>
<text x="194.2" y="34">9</text>
<text x="199.1" y="32.8">SDA/SDI</text>
<text x="199.1" y="35.3">AD0/SDO</text>
<text x="199.6" y="30.2">SCL/SCLK</text>
<text x="217.2" y="30.2">INT</text>
<text x="253.4" y="35.3">1</text>
<text x="273.9" y="35.3">6</text>
<text x="291.2" y="34.7">A</text>
<text x="193" y="36.6">22</text>
<text x="194.2" y="41.7">7</text>
<text x="199.1" y="37.8">nCS</text>
<text x="211.7" y="37.8">REGOUT</text>
<text x="224.8" y="36.6">10</text>
<text x="224.8" y="41.7">19</text>
<text x="253.4" y="37.9">2</text>
<text x="253.4" y="40.4">3</text>
<text x="258.4" y="36.6">NC</text>
<text x="258.4" y="39.2">NC</text>
<text x="258.4" y="41.7">NC</text>
<text x="266.9" y="39.2">NC</text>
<text x="266.9" y="41.7">NC</text>
<text x="266.9" y="36.6">NC</text>
<text x="273.9" y="37.9">14</text>
<text x="273.9" y="40.4">15</text>
<text x="80.9" y="42.2" transform="rotate(-90 80.9 42.2)">1</text>
<text x="193" y="44.2">21</text>
<text x="199.1" y="45.5">AUX_DA</text>
<text x="199.1" y="42.9">AUX_CL</text>
<text x="215.1" y="42.9">RESV</text>
<text x="224.8" y="46.7">20</text>
<text x="253.4" y="43">4</text>
<text x="253.4" y="45.5">5</text>
<text x="258.4" y="44.2">NC</text>
<text x="258.4" y="46.8">NC</text>
<text x="266.9" y="44.2">NC</text>
<text x="266.9" y="46.8">NC</text>
<text x="273.9" y="43">16</text>
<text x="273.9" y="45.5">17</text>
<text x="119" y="50.2">1</text>
<text x="119" y="52.7">2</text>
<text x="193.1" y="49.3">11</text>
<text x="199.1" y="50.5">FSYNC</text>
<text x="215.1" y="48">RESV</text>
<text x="218.3" y="53.1">EP</text>
<text x="224.8" y="51.8">25</text>
<text x="119" y="55.2">3</text>
<text x="119" y="57.8">4</text>
<text x="193" y="56.9">13</text>
<text x="194.2" y="54.4">8</text>
<text x="199.1" y="58.2">VDD</text>
<text x="199.1" y="55.6">VDDIO</text>
<text x="216" y="58.2">GND</text>
<text x="224.8" y="56.9">18</text>
<text x="56.2" y="63.5">2</text>
<text x="64.4" y="63.5">1</text>
<text x="71.2" y="63.5">1</text>
<text x="86.6" y="63.5">2</text>
<text x="119" y="60.3">5</text>
<text x="119" y="62.9">6</text>
<text x="4.2" y="82.9">B</text>
<text x="291.2" y="82.9">B</text>
<text x="58" y="99.4">6</text>
<text x="58" y="101.9">4</text>
<text x="62.9" y="100.6">VCC</text>
<text x="94" y="100.6">ADC6</text>
<text x="103.8" y="99.4">19</text>
<text x="103.8" y="101.9">22</text>
<text x="215.9" y="98.4">1</text>
<text x="227.2" y="98.4">2</text>
<text x="264.9" y="98.4">1</text>
<text x="56.8" y="107">18</text>
<text x="62.9" y="103.2">VCC</text>
<text x="94" y="103.2">ADC7</text>
<text x="103.8" y="107">23</text>
<text x="56.8" y="112.1">20</text>
<text x="62.9" y="108.2">AVCC</text>
<text x="62.9" y="113.3">AREF</text>
<text x="78.4" y="113.3">PC2 (ADC2/PCINT10)</text>
<text x="79.5" y="108.2">PC0 (ADC0/PCINT8)</text>
<text x="79.5" y="110.8">PC1 (ADC1/PCINT9)</text>
<text x="103.8" y="109.5">24</text>
<text x="103.8" y="112.1">25</text>
<text x="182.2" y="110.1">3</text>
<text x="182.2" y="112.6">4</text>
<text x="187.1" y="113.9">MOSI</text>
<text x="187.6" y="111.3">SCK</text>
<text x="199.9" y="111.3">IRQ</text>
<text x="207.7" y="110.1">6</text>
<text x="215.9" y="109.3">1</text>
<text x="227.2" y="109.3">2</text>
<text x="230.1" y="109.3">1</text>
<text x="241.4" y="109.3">2 Tuljave</text>
<text x="73.2" y="118.4">PC4 (ADC4/SDA/PCINT12)</text>
<text x="78.4" y="115.9">PC3 (ADC3/PCINT11)</text>
<text x="103.8" y="114.6">26</text>
<text x="103.8" y="117.1">27</text>
<text x="103.8" y="119.7">28</text>
<text x="182.2" y="117.7">2</text>
<text x="182.2" y="115.1">5</text>
<text x="187.1" y="119">CSN</text>
<text x="187.1" y="116.4">MISO</text>
<text x="198" y="116.4">ANT1</text>
<text x="198" y="119">ANT2</text>
<text x="207.7" y="115.1">12</text>
<text x="207.7" y="117.7">13</text>
<text x="73.5" y="120.9">PC5 (ADC5/SCL/PCINT13)</text>
<text x="77.3" y="123.5">PC6 (RESET/PCINT14)</text>
<text x="103.8" y="122.2">29</text>
<text x="182.2" y="122.8">1</text>
<text x="187.1" y="124">CE</text>
<text x="199.6" y="124">XC1</text>
<text x="207.7" y="122.8">10</text>
<text x="207.7" y="125.3">9</text>
<text x="222.9" y="122.3" transform="rotate(-90 222.9 122.3)">4</text>
<text x="4.2" y="131.2">C</text>
<text x="79.4" y="128.6">PD0 (RXD/PCINT16)</text>
<text x="79.5" y="131.1">PD1 (TXD/PCINT17)</text>
<text x="103.8" y="127.3">30</text>
<text x="103.8" y="129.8">31</text>
<text x="181" y="127.8">16</text>
<text x="187.1" y="129.1">IREF</text>
<text x="199.6" y="126.6">XC2</text>
<text x="222.9" y="130" transform="rotate(-90 222.9 130)">2</text>
<text x="291.2" y="131.2">C</text>
<text x="72.8" y="136.2">PD3 (PCINT19/OC2B/INT1)</text>
<text x="79.3" y="133.6">PD2 (INT0/PCINT18)</text>
<text x="103.8" y="132.4">32</text>
<text x="103.8" y="137.5">2</text>
<text x="103.8" y="134.9">1</text>
<text x="181" y="132.9">15</text>
<text x="182.2" y="135.5">7</text>
<text x="187.1" y="134.2">VDD</text>
<text x="187.1" y="136.7">VDD</text>
<text x="199.7" y="136.7">VSS</text>
<text x="199.7" y="134.2">VSS</text>
<text x="207.7" y="135.5">14</text>
<text x="207.7" y="132.9">8</text>
<text x="72.4" y="143.8">PD6 (PCINT22/OC0A/AIN0)</text>
<text x="75.2" y="141.3">PD5 (PCINT21/OC0B/T1)</text>
<text x="76.2" y="138.7">PD4 (PCINT20/XCK/T0)</text>
<text x="103.8" y="140">9</text>
<text x="103.8" y="142.5">10</text>
<text x="181" y="138">18</text>
<text x="181" y="143.1">19</text>
<text x="181.1" y="140.5">11</text>
<text x="187.1" y="141.8">VDD_PA</text>
<text x="187.1" y="139.3">VDD</text>
<text x="199.7" y="139.3">VSS</text>
<text x="199.7" y="141.8">VSS</text>
<text x="207.7" y="138">17</text>
<text x="207.7" y="140.5">20</text>
<text x="79" y="146.3">PD7 (PCINT23/AIN1)</text>
<text x="103.8" y="145.1">11</text>
<text x="187.1" y="144.4">DVDD</text>
<text x="73.9" y="151.4">PB0 (PCINT0/CLKO/ICP1)</text>
<text x="79.5" y="154">PB1 (PCINT1/OC1A)</text>
<text x="103.8" y="150.2">12</text>
<text x="103.8" y="152.7">13</text>
<text x="103.8" y="155.2">14</text>
<text x="73.2" y="159">PB3 (PCINT3/OC2A/MOSI)</text>
<text x="76.5" y="156.5">PB2 (PCINT2/SS/OC1B)</text>
<text x="79.8" y="161.6">PB4 (PCINT4/MISO)</text>
<text x="103.8" y="157.8">15</text>
<text x="103.8" y="160.3">16</text>
<text x="56.8" y="167.9">21</text>
<text x="58" y="165.4">5</text>
<text x="58" y="162.9">3</text>
<text x="62.9" y="166.7">GND</text>
<text x="62.9" y="164.1">GND</text>
<text x="70.8" y="166.7">PB6 (PCINT6/XTAL1/TOSC1)</text>
<text x="81.1" y="164.1">PB5 (SCK/PCINT5)</text>
<text x="103.8" y="165.4">7</text>
<text x="103.8" y="167.9">8</text>
<text x="103.8" y="162.9">17</text>
<text x="62.9" y="169.2">GND</text>
<text x="70.8" y="169.2">PB7 (PCINT7/XTAL2/TOSC2)</text>
<text x="118.3" y="171.5">2</text>
<text x="126.1" y="171.5">4</text>
<text x="4.1" y="179.5">D</text>
<text x="201.8" y="178.2">Title</text>
<text x="291.2" y="179.5">D</text>
<text x="201.8" y="185.8">Size</text>
<text x="214.5" y="185.8">Number</text>
<text x="265.3" y="185.8">Revision</text>
<text x="203.1" y="189.6">A4</text>
<text x="201.8" y="193.4">Date:</text>
<text x="201.8" y="196">File:</text>
<text x="213.2" y="196">C:\Users\..\JP_acc.SchDoc</text>
<text x="213.2" y="193.4">17. 02. 2019</text>
<text x="252.6" y="193.4">Sheet</text>
<text x="252.6" y="196">Drawn By:Damian Murgec</text>
<text x="264.8" y="193.4">of</text>
<text x="38.4" y="199.8">1</text>
<text x="111.4" y="199.8">2</text>
<text x="184.4" y="199.8">3</text>
<text x="257.4" y="199.8">4</text>
</g>
<g font-size="2.3" fill="#800000">
<text x="81.4" y="22.7">Led</text>
<text x="55.5" y="29.5">3 V</text>
<text x="164.3" y="29">SCLK</text>
<text x="234.3" y="29.1">Int</text>
<text x="164.3" y="31.5">MOSI</text>
<text x="164.4" y="34">MISO</text>
<text x="11" y="39.8">GND</text>
<text x="164.5" y="36.6">nCS</text>
<text x="41.1" y="43.6">GND</text>
<text x="78.9" y="53.2">GND</text>
<text x="129.9" y="52.7">MISO</text>
<text x="129.9" y="50.2">MOSI</text>
<text x="183.9" y="52.6">3 V</text>
<text x="39.4" y="55.8">3 V</text>
<text x="55.3" y="56.1">Reset</text>
<text x="129.9" y="55.2">SCLK</text>
<text x="129.9" y="57.8">3 V</text>
<text x="168.6" y="58.5">GND</text>
<text x="129.9" y="62.9">GND</text>
<text x="129.9" y="60.3">Reset</text>
<text x="232.9" y="64.5">GND</text>
<text x="188" y="73.1">GND</text>
<text x="90" y="79.7">GND</text>
<text x="32" y="95.8">3 V</text>
<text x="206.6" y="106.3">IRQ</text>
<text x="149.5" y="110.1">SCLK</text>
<text x="149.5" y="112.4">MOSI</text>
<text x="149.5" y="117.7">nCS2</text>
<text x="149.5" y="114.9">MISO</text>
<text x="253.7" y="117.5">GND</text>
<text x="111.9" y="122.2">Reset</text>
<text x="166.8" y="122.8">CE</text>
<text x="241.9" y="125.9">GND</text>
<text x="123.8" y="126.6">3 V</text>
<text x="146.4" y="131.7">3 V</text>
<text x="35.6" y="135.7">GND</text>
<text x="112.4" y="132.5">IRQ</text>
<text x="112.4" y="135">Led</text>
<text x="112.4" y="137.5">Int</text>
<text x="163.7" y="135.5">GND</text>
<text x="129.2" y="140">nCS</text>
<text x="153.6" y="149.2">GND</text>
<text x="112.1" y="152.8">CE</text>
<text x="129.7" y="155.3">nCS2</text>
<text x="189.6" y="151.3">Tuljave</text>
<text x="212.8" y="150.7">GND</text>
<text x="112.1" y="157.9">MOSI</text>
<text x="112.1" y="160.4">MISO</text>
<text x="112.1" y="162.9">SCLK</text>
<text x="159.7" y="162.7">GND</text>
<text x="177.2" y="166.2">GND</text>
<text x="47" y="175.6">GND</text>
<text x="120.7" y="193.8">GND</text>
</g>
<g font-size="2.3" fill="#000080">
<text x="23.6" y="28.9">B2</text>
<text x="82.4" y="27.8">R1</text>
<text x="197.4" y="26.4">U3A</text>
<text x="40.5" y="32.3">C1</text>
<text x="82.4" y="31.1">100 Ω</text>
<text x="256.6" y="32.8">U3B</text>
<text x="23.6" y="37.5">Coin Cell</text>
<text x="43.9" y="36.1">10 uF</text>
<text x="83.2" y="36.7">D1</text>
<text x="83.2" y="40.5">SML-LX1206GW-TR</text>
<text x="235.6" y="40.3">C10</text>
<text x="235.8" y="44.3">0.1 uF</text>
<text x="115.2" y="49.4">X1</text>
<text x="256.6" y="50.6">MPU-6500</text>
<text x="47" y="61.7">R2</text>
<text x="59.4" y="61.7">D2</text>
<text x="74.3" y="61.7">B1</text>
<text x="184.3" y="65.6">0.1 uF</text>
<text x="184.7" y="62.1">C11</text>
<text x="190.8" y="65.7">10 nF</text>
<text x="190.9" y="62.3">C12</text>
<text x="197.4" y="62">MPU-6500</text>
<text x="46.8" y="66.8">100 Ω</text>
<text x="58.2" y="71.5">C2</text>
<text x="63.1" y="66.8">TS4148</text>
<text x="74.1" y="66.8">B3U-1100P</text>
<text x="118.2" y="66.2">ISP header</text>
<text x="62.5" y="74.5">100 nF</text>
<text x="267.8" y="95.9">A1</text>
<text x="61.1" y="96.8">U1</text>
<text x="219.1" y="97.4">L3</text>
<text x="219.1" y="101.7">3.9 nH</text>
<text x="245" y="98.4">C20</text>
<text x="250.6" y="98.2">1.5 pF</text>
<text x="39.9" y="104.2">C3</text>
<text x="39.9" y="106.8">1 uF</text>
<text x="48.3" y="106.8">C4</text>
<text x="185.3" y="107.5">U2</text>
<text x="256.4" y="106.3">C9</text>
<text x="267.8" y="103">W3092</text>
<text x="48.3" y="109.3">1 uF</text>
<text x="219.1" y="108.3">L1</text>
<text x="219.1" y="112.6">8.2 nH</text>
<text x="233.3" y="108.3">L2</text>
<text x="233.3" y="112.6">2.7 nH</text>
<text x="256.7" y="109.9">1 pF</text>
<text x="40.1" y="114.9">C5</text>
<text x="40.1" y="117.4">4.7 uF 16V</text>
<text x="228.6" y="118.4">C19</text>
<text x="234.2" y="118.7">22 pF</text>
<text x="49.3" y="124">C6</text>
<text x="223.6" y="123.8">Y2</text>
<text x="49.3" y="126.6">100 nF</text>
<text x="127.4" y="130.9">R3</text>
<text x="166.5" y="127.6">R5</text>
<text x="171.1" y="130.9">22 kΩ</text>
<text x="223.6" y="129.2">16 Mhz</text>
<text x="228.7" y="131.5">C18</text>
<text x="127.1" y="136.8">10 kΩ</text>
<text x="234.4" y="134.2">22 pF</text>
<text x="151.5" y="138.3">C13</text>
<text x="151.5" y="141.9">10 nF</text>
<text x="160.7" y="141.6">1 nF</text>
<text x="160.9" y="138">C14</text>
<text x="124.1" y="146.4">R4</text>
<text x="185.3" y="148.2">nRF24L01+</text>
<text x="123.8" y="152.3">10 kΩ</text>
<text x="162.4" y="155.3">33 nF</text>
<text x="162.7" y="151.5">C15</text>
<text x="175.9" y="154.1">C16</text>
<text x="184.5" y="153.8">C17</text>
<text x="175.9" y="157.6">2.2 nF</text>
<text x="184.8" y="157.6">4.7 pF</text>
<text x="61.1" y="173">ATmega328P-AU</text>
<text x="119.8" y="169.3">Y1</text>
<text x="119.5" y="176.1">16 MHz</text>
<text x="118.4" y="181.1">C7</text>
<text x="118.4" y="183.6">22 pF</text>
<text x="131.3" y="181.1">C8</text>
<text x="131.3" y="183.6">22 pF</text>
<text x="267.1" y="190.1">V 1.0</text>
<text x="260.2" y="193.4">1</text>
<text x="270.4" y="193.4">1</text>
</g>
</svg>
